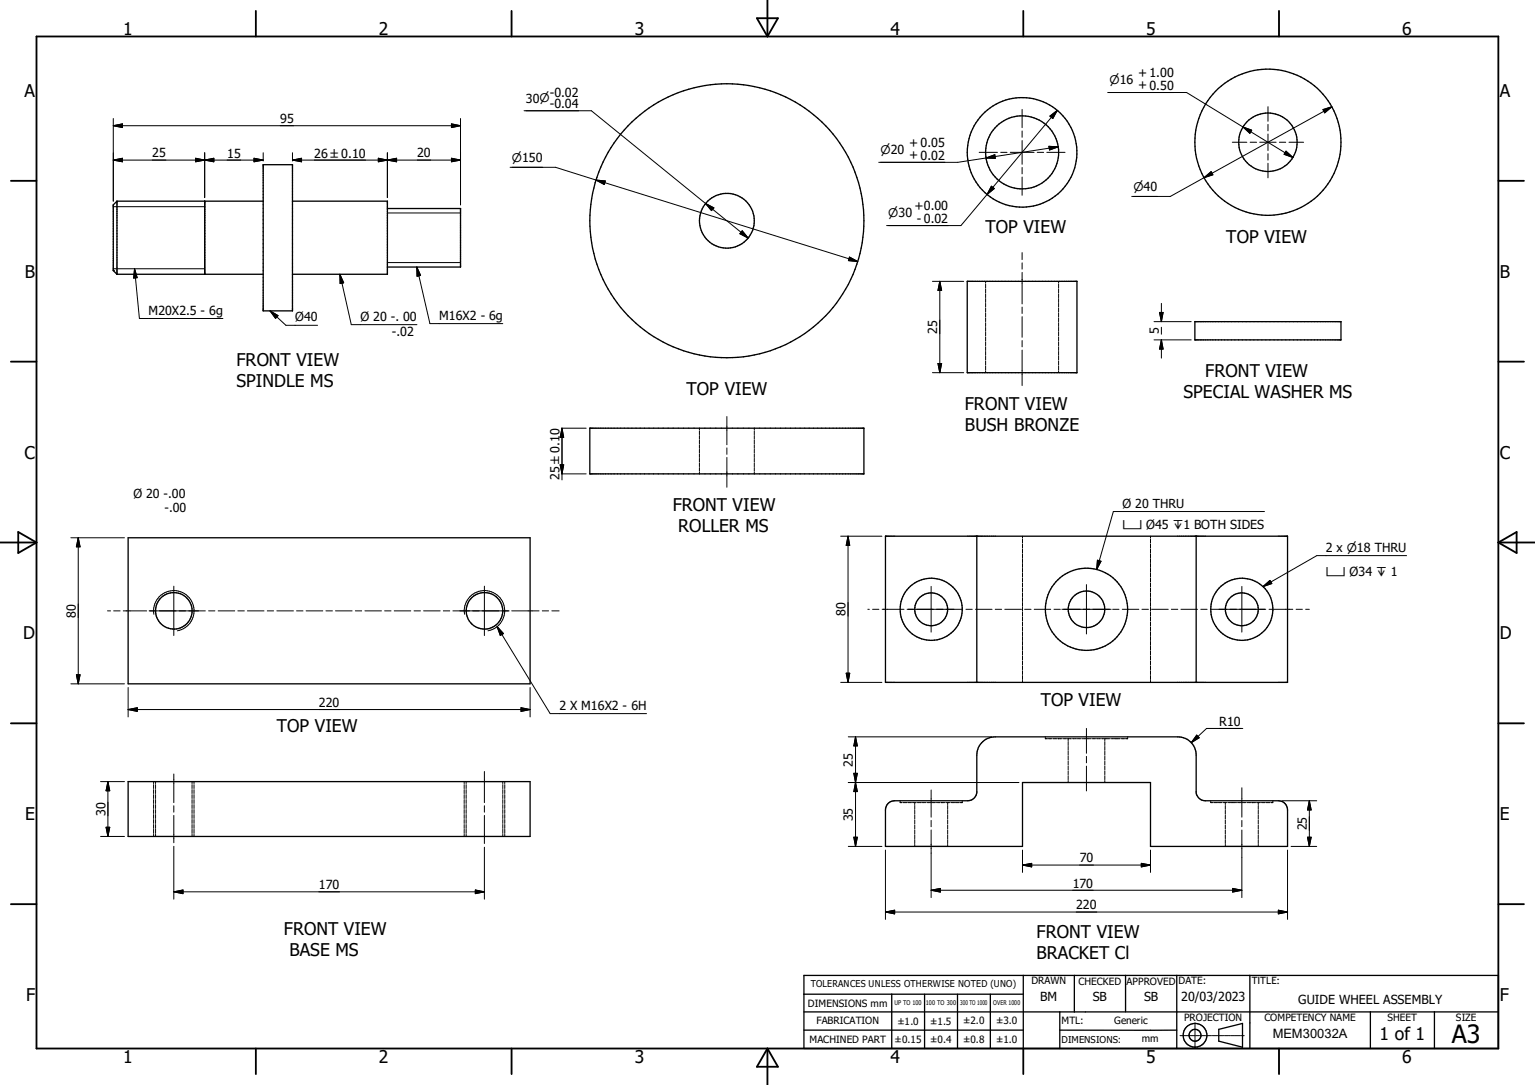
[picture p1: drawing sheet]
<svg xmlns="http://www.w3.org/2000/svg" width="297mm" height="210mm" viewBox="0 0 297 210" stroke-linecap="round" stroke-linejoin="round" font-family="sans-serif">
<g fill="none" stroke="#000" stroke-width=".25">
<path d="M22.6 38.9v14.2M22.6 38.9l-.7 .8v12.7M22.6 38.9h28.3M39.6 38.9v14.2M50.9 31.9h5.7v28.3h-5.7zM56.6 38.9h18.4v14.2h-18.4M21.9 52.4h.1M21.9 52.4l.7 .7M22.6 53.1h28.3M75 40.4h14.1v11.3h-14.1M187.2 54.5h21.2v17.6h-21.2zM231.2 62.3h28.3v3.5h-28.3z"/>
<path d="M114.1 82.9h53.1v8.8h-53.1zM24.8 104.1h77.8v28.3h-77.8zM171.3 103.8h77.8v28.3h-77.8zM189 103.8v28.3M231.4 103.8v28.3M24.8 151.3h77.8v10.6h-77.8zM171.8 155.6l.6-.5 .7-.1h14.2a1.8 1.8 0 0 0 1.7-1.5v-7.3a3.5 3.5 0 0 1 3.6-3.6h35.3a3.5 3.5 0 0 1 3.5 3.6v7.3a1.81 1.81 0 0 0 1.8 1.5h14.2a1.76 1.76 0 0 1 1.7 1.8v7h-26.5v-12.3h-24.8v12.3h-26.5v-7l.1-.5zM155.6 188.8h134.3v14.2h-134.3zM155.6 195.9h134.3M155.6 192.4h42.4M155.6 199.4h42.4M172.5 192.4v10.6"/>
<path d="M178.9 192.4v10.6M185.3 192.4v10.5M191.6 192.4v10.5M198 188.8v14.2M205.1 199.4h22.6M205.1 195.9v7.1M207.9 188.8v7.1M217.8 188.8v7M227.7 188.8v14.2M235.8 199.2l4.6-1.1v4.6l-4.6-1.2zM241.8 188.8v14.2M265.2 195.9v7.1"/>
<path d="M277.6 195.9v7.1"/>
<circle cx="197.8" cy="29.5" r="10.6"/>
<circle cx="197.8" cy="29.5" r="7.1"/>
<circle cx="245.3" cy="27.5" r="5.7"/>
<circle cx="245.3" cy="27.5" r="14.1"/>
<circle cx="140.6" cy="42.7" r="26.5"/>
<circle cx="140.6" cy="42.7" r="5.3"/>
<circle cx="33.6" cy="118.2" r="3.5"/>
<circle cx="93.7" cy="118.2" r="3.5"/>
<circle cx="180.2" cy="117.9" r="3.2"/>
<circle cx="180.2" cy="117.9" r="6"/>
<circle cx="210.2" cy="117.9" r="3.5"/>
<circle cx="210.2" cy="117.9" r="8"/>
<circle cx="240.3" cy="117.9" r="3.2"/>
<circle cx="240.3" cy="117.9" r="6"/>
<circle cx="231.2" cy="200.4" r="2.3"/>
<circle cx="231.2" cy="200.4" r="1.15"/>
</g>
<g fill="none" stroke="#000" stroke-width=".19">
<path d="M214.3 17.9h15.3l20.6 12.6M21.9 24.3h67.2M21.9 24.3l1.8-.3v.7zM21.9 31l1.8-.4v.7zM21.9 22.9v16M21.9 31h29M37.8 30.6l1.8 .4-1.8 .3zM39.6 29.6v8.7M39.6 31l1.8-.4v.7zM49.1 30.6l1.8 .4-1.8 .3zM50.9 29.6v1.6M56.6 31h32.5"/>
<path d="M56.6 31l1.7-.4v.7zM56.6 29.6v1.6M73.2 30.6l1.8 .4-1.8 .3zM75 29.6v8.7M75 31l1.7-.4v.7zM87.4 24l1.7 .3-1.7 .4zM87.4 30.6l1.7 .4-1.7 .3zM89.1 22.9v16.8M98.7 32.4h8.8l7.8 2.5M101.4 21.4h13l30.4 24.7M115.3 34.9l50.7 15.7M115.3 34.9l1.8 .1-.2 .7z"/>
<path d="M136.5 39.4l1.6 .8-.4 .6zM189.5 29.5h3.5M190.8 30.6l-5.5 .8h-15.3M190.8 30.6l1.7-.7 .1 .8zM191 37.6l-5.1 6.1h-14.3M191.8 36l.6 .5-1.4 1.1zM193.6 29.5h1.2M195.5 29.5h4.6M197.8 21.2v3.5M197.8 25.3v1.3M197.8 27.2v4.6M197.8 32.4v1.3"/>
<path d="M197.8 34.3v3.5M200.7 29.5h1.2M202.5 29.5h3.6M203 28.3l1.8 .1-1.7 .6zM203.2 22.5l1.4-1.1-.9 1.5zM204.6 21.4l-13.6 16.2M204.8 28.4l-14 2.2M233 34.4l1.3-1.2 .4 .6zM238.4 27.5h2.9M240.5 24.6l1.7 .6-.4 .6zM241.9 27.5h1.2M243.7 27.5h3.2"/>
<path d="M245.3 20.7v2.8M245.3 24.1v1.2M245.3 25.9v3.2M245.3 29.7v1.3M245.3 31.6v2.8M247.6 27.5h1.2M248.8 29.3l1.4 1.2-1.7-.6zM249.4 27.5h2.8M256 21.2l1.7-.5-1.4 1.1zM257.7 20.7l-31.3 17.3h-7.4M21.9 52h17.7M21.9 40h17.7"/>
<path d="M26 52l1 9.6h16.1M26 52l.5 1.7-.6 .1zM65.8 53.1l2.2 9.7h12.7M65.8 53.1l.7 1.6-.7 .2zM75 41.2h14.1M75 50.8h14.1M80.6 51.7l2.6 10.9h14.1M80.6 51.7l.8 1.6-.7 .2zM143.6 44.7l1.2 1.4-1.6-.9zM164.4 49.8l1.6 .8-1.8-.2zM180.4 54.5h6.1M181.8 54.5v17.6"/>
<path d="M181.8 54.5l.4 1.7h-.7zM190.7 54.5v.3M190.7 55v.8M190.7 55.9v.8M190.7 56.9v.7M190.7 57.8v.7M190.7 58.7v.8M190.7 59.7v.7M197.8 48.9v1.3M197.8 50.9v1.2M197.8 52.7v6.1M197.8 59.4v1.3"/>
<path d="M204.8 54.5v.3M204.8 55v.8M204.8 55.9v.8M204.8 56.9v.7M204.8 57.8v.7M204.8 58.7v.8M204.8 59.7v.7M224.7 58.7v3.6M52.2 60.2l3.1 2.8h6.1M52.2 60.2l1.6 .9-.5 .5zM180.4 72.1h6.1M181.5 70.4h.7l-.4 1.7z"/>
<path d="M190.7 60.6v.7M190.7 61.5v.8M190.7 62.5v.7M190.7 63.4v.7M190.7 64.3v.8M190.7 65.3v.7M190.7 66.2v.7M190.7 67.1v.7M190.7 68v.8M190.7 69v.7M190.7 69.9v.7M190.7 70.8v.8"/>
<path d="M190.7 71.8v.3M197.8 61.3v4M197.8 65.9v1.2M197.8 67.8v6.8M204.8 60.6v.7M204.8 61.5v.8M204.8 62.5v.7M204.8 63.4v.7M204.8 64.3v.8M204.8 65.3v.7M204.8 66.2v.7M204.8 67.1v.7"/>
<path d="M204.8 68v.8M204.8 69v.7M204.8 69.9v.7M204.8 70.8v.8M204.8 71.8v.3M223.3 65.8h7.2M223.3 62.3h7.2M224.4 60.5h.6l-.3 1.8zM224.7 63.3v1.4M224.7 65.8v3.5M224.7 65.8l.3 1.8h-.6zM108.4 90h.7l-.4 1.7z"/>
<path d="M108.6 91.7h4.8M108.6 82.9h4.8M108.7 82.9v10M108.7 82.9l.4 1.8h-.7zM135.3 82.9v.3M135.3 83.4v.7M135.3 84.3v.7M135.3 85.2v.7M135.3 86.1v.7M135.3 87v.7M135.3 87.8v.7M135.3 88.7v.7"/>
<path d="M135.3 89.6v.7M135.3 90.5v.7M135.3 91.4v.3M140.6 80.6v5.5M140.6 86.7v1.2M140.6 88.5v5.8M146 82.9v.3M146 83.4v.7M146 84.3v.7M146 85.2v.7M146 86.1v.7M146 87v.7"/>
<path d="M146 87.8v.7M146 88.7v.7M146 89.6v.7M146 90.5v.7M146 91.4v.3M244.7 99h-29.3l-3.2 11.2M13.7 104.1h10.4M15.1 104.1v28.3M15.1 104.1l.4 1.7h-.7zM20.8 118.2h.6M22 118.2h1.2M23.8 118.2h4.6"/>
<path d="M28.9 118.2h10.8M29.8 118.9a3.9 3.9 0 0 1 3.2-4.5 3.9 3.9 0 0 1 4.5 3.2 3.9 3.9 0 0 1-3.2 4.5M33.6 113.5v9.5M40.4 118.2h1.2M42.2 118.2h3.2M46 118.2h1.3M47.9 118.2h3.2M51.7 118.2h1.2M53.6 118.2h3.2M57.4 118.2h1.2M59.2 118.2h3.3M63.1 118.2h1.2"/>
<path d="M64.9 118.2h3.2M68.8 118.2h1.2M70.6 118.2h3.2M74.4 118.2h1.3M76.3 118.2h3.2M80.1 118.2h1.3M82 118.2h3.2M85.8 118.2h1.2M87.6 118.2h10.9M89.9 118.9a3.9 3.9 0 0 1 3.2-4.5 3.9 3.9 0 0 1 4.5 3.2 3.9 3.9 0 0 1-3.2 4.5M93.7 113.5v9.5M99 118.2h5.3"/>
<path d="M104.9 118.2h1.2M106.8 118.2h1.4M162.7 103.8h7.9M164.1 103.8v28.3M164.1 103.8l.3 1.8h-.7zM167.9 117.9h.3M168.8 117.9h1.3M170.7 117.9h4.2M175.5 117.9h10.8M180.2 113.5v8.9M186.9 117.9h1.2M188.8 117.9h3.2"/>
<path d="M192.6 117.9h1.2M194.4 117.9h3.2M197.8 103.8v.4M197.8 104.4v.7M197.8 105.3v.8M197.8 106.3v.7M197.8 107.2v.8M197.8 108.1v.8M197.8 109.1v.7M197.8 110v.8M197.8 111v.7M197.8 111.9v.8"/>
<path d="M197.8 112.9v.7M197.8 113.8v.7M197.8 114.7v.8M197.8 115.7v.7M197.8 116.6v.8M197.8 117.6v.7M197.8 118.5v.8M197.8 119.4v.8M198.3 117.9h1.2M200.1 117.9h3.2M203.9 117.9h1.3M205.5 117.9h9.5"/>
<path d="M210.2 113.2v9.5M212.3 108.4l.7 .2-.8 1.6zM215.3 117.9h1.2M217.2 117.9h3.2M221 117.9h1.2M222.6 103.8v.4M222.6 104.4v.7M222.6 105.3v.8M222.6 106.3v.7M222.6 107.2v.8M222.6 108.1v.8M222.6 109.1v.7"/>
<path d="M222.6 110v.8M222.6 111v.7M222.6 111.9v.8M222.6 112.9v.7M222.6 113.8v.7M222.6 114.7v.8M222.6 115.7v.7M222.6 116.6v.8M222.6 117.6v.7M222.6 118.5v.8M222.6 119.4v.8M222.8 117.9h3.2"/>
<path d="M226.7 117.9h1.2M228.5 117.9h3.2M232.3 117.9h1.3M234.2 117.9h10.7M240.3 113.5v8.9M244.4 113.5l1.3-1.1 .4 .6zM245.5 117.9h4.6M250.8 117.9h1.2M252.6 117.9h.7M272.2 107.5h-17.4l-10.4 6M13.7 132.4h10.4M14.8 130.6h.7l-.4 1.8z"/>
<path d="M24.8 137.3h77.8M24.8 137.3l1.8-.3v.7zM24.8 133.1v5.7M96.2 121.3l10.3 16.8h18.6M96.2 121.3l1.2 1.3-.6 .4zM100.8 137l1.8 .3-1.8 .4zM102.6 133.1v5.7M162.7 132.1h7.9M163.7 130.3h.7l-.3 1.8zM197.8 120.4v.7M197.8 121.3v.8M197.8 122.3v.7"/>
<path d="M197.8 123.2v.8M197.8 124.2v.7M197.8 125.1v.8M197.8 126v.8M197.8 127v.7M197.8 127.9v.8M197.8 128.9v.7M197.8 129.8v.8M197.8 130.8v.7M197.8 131.7v.4M222.6 120.4v.7M222.6 121.3v.8"/>
<path d="M222.6 122.3v.7M222.6 123.2v.8M222.6 124.2v.7M222.6 125.1v.8M222.6 126v.8M222.6 127v.7M222.6 127.9v.8M222.6 128.9v.7M222.6 129.8v.8M222.6 130.8v.7M222.6 131.7v.4M19.5 151.3h4.6"/>
<path d="M20.9 151.3v10.6M20.9 151.3l.3 1.8h-.7zM29.7 151.7v-.4h7.8v.4M29.7 151.9v.7M29.7 152.8v.8M29.7 153.8v.8M29.7 154.8v.7M29.7 155.7v.8M29.7 156.7v.8M29.7 157.7v.7M29.7 158.6v.8M29.7 159.6v.8"/>
<path d="M30.1 151.3v.4M30.1 151.9v.7M30.1 152.8v.8M30.1 153.8v.8M30.1 154.8v.7M30.1 155.7v.8M30.1 156.7v.8M30.1 157.7v.7M30.1 158.6v.8M30.1 159.6v.8M33.6 149.8v5.6M33.6 156v1.2"/>
<path d="M33.6 157.8v5.3M37.2 151.3v.4M37.2 151.9v.7M37.2 152.8v.8M37.2 153.8v.8M37.2 154.8v.7M37.2 155.7v.8M37.2 156.7v.8M37.2 157.7v.7M37.2 158.6v.8M37.2 159.6v.8M37.5 151.9v.7"/>
<path d="M37.5 152.8v.8M37.5 153.8v.8M37.5 154.8v.7M37.5 155.7v.8M37.5 156.7v.8M37.5 157.7v.7M37.5 158.6v.8M37.5 159.6v.8M89.8 151.3v.4M89.8 151.9v.7M89.8 152.8v.8M89.8 153.8v.8"/>
<path d="M89.8 154.8v.7M89.8 155.7v.8M89.8 156.7v.8M89.8 157.7v.7M89.8 158.6v.8M89.8 159.6v.8M90.2 151.7v-.4h7.1v.4M90.2 151.9v.7M90.2 152.8v.8M90.2 153.8v.8M90.2 154.8v.7M90.2 155.7v.8"/>
<path d="M90.2 156.7v.8M90.2 157.7v.7M90.2 158.6v.8M90.2 159.6v.8M93.7 149.3v6.1M93.7 156v1.2M93.7 157.8v5.5M97.3 151.9v.7M97.3 152.8v.8M97.3 153.8v.8M97.3 154.8v.7M97.3 155.7v.8"/>
<path d="M97.3 156.7v.8M97.3 157.7v.7M97.3 158.6v.8M97.3 159.6v.8M97.7 151.3v.4M97.7 151.9v.7M97.7 152.8v.8M97.7 153.8v.8M97.7 154.8v.7M97.7 155.7v.8M97.7 156.7v.8M97.7 157.7v.7"/>
<path d="M97.7 158.6v.8M97.7 159.6v.8M164.1 142.6h27.8M164.1 151.5h33M165.2 149.7h.7l-.4 1.8zM165.5 142.6v21.2M165.5 142.6l.4 1.8h-.7zM165.5 151.5l.4 1.7h-.7zM174.2 155.2v.2h.3M174.2 155v.1M174.7 155.4h.8M175.6 155.4h.8"/>
<path d="M176.6 155.4h.7M177 155.4v.3M177 155.9v.8M177 156.9v.7M177 157.8v.8M177 158.8v.7M177 159.7v.7M177.5 155.4h.7M178.4 155.4h.8M179.4 155.4h.7M180.2 152.9v5.3M180.2 158.8v1.2"/>
<path d="M180.3 155.4h.7M181.2 155.4h.7M182.1 155.4h.1M182.1 155.4h.8M183 155.4h.8M183.4 155.4v.3M183.4 155.9v.8M183.4 156.9v.7M183.4 157.8v.8M183.4 158.8v.7M183.4 159.7v.7M184 155.4h.7"/>
<path d="M184.9 155.4h.7M186.2 155.2v.2h-.4M186.2 155v.1M202.3 142.9v.1h.3M202.3 142.6v.1M202.8 143h.8M203.8 143h.7M204.7 143h.1M204.7 143h.8M205.6 143h.8M206.6 143h.1M206.6 143h.7"/>
<path d="M206.7 143v.4M206.7 143.5v.8M206.7 144.5v.7M206.7 145.4v.8M206.7 146.4v.7M206.7 147.3v.8M206.7 148.3v.7M206.7 149.2v.7M206.7 150.1v.8M206.7 151.1v.4M207.5 143h.8M208.4 143h.8"/>
<path d="M209.4 143h.7M210.2 141v4.8M210.2 146.4v1.3M210.2 148.3v4.8M210.3 143h.8M211.3 143h.7M212.2 143h.7M213.1 143h.8M213.8 143v.4M213.8 143.5v.8M213.8 144.5v.7M213.8 145.4v.8"/>
<path d="M213.8 146.4v.7M213.8 147.3v.8M213.8 148.3v.7M213.8 149.2v.7M213.8 150.1v.8M213.8 151.1v.4M213.9 143h.1M214.1 143h.7M215 143h.8M215.8 143h.1M215.9 143h.8M216.9 143h.7"/>
<path d="M218.2 142.9v.1h-.4M218.2 142.6v.1M231.6 142.3l.4 .5-1.5 .9zM234.3 155.2v.2h.4M234.3 155v.1M234.8 155.4h.8M235.7 155.4h.8M236.7 155.4h.7M237.1 155.4v.3M237.1 155.9v.8M237.1 156.9v.7M237.1 157.8v.8"/>
<path d="M237.1 158.8v.7M237.1 159.7v.7M237.6 155.4h.7M238.3 155.4h.1M238.5 155.4h.8M239.5 155.4h.7M240.3 152.5v5.7M240.3 158.8v1.2M240.4 155.4h.7M240.5 141h-7l-3 2.7M241.3 155.4h.7M242.2 155.4h.1"/>
<path d="M242.2 155.4h.8M243.1 155.4h.8M243.5 155.4v.3M243.5 155.9v.8M243.5 156.9v.7M243.5 157.8v.8M243.5 158.8v.7M243.5 159.7v.7M244.1 155.4h.7M245 155.4h.7M246.3 155.2v.2h-.4M246.3 155v.1"/>
<path d="M248.1 155h6.7M253.3 155v8.8M253.3 155l.4 1.8h-.7zM19.5 161.9h4.6M20.5 160.1h.7l-.3 1.8zM29.7 160.5v.8M29.7 161.5v.4h7.8v-.4M30.1 160.5v.8M30.1 161.5v.4M33.6 163.8v10.2M33.6 172.6h60.1M33.6 172.6l1.8-.3v.7z"/>
<path d="M37.2 160.5v.8M37.2 161.5v.4M37.5 160.5v.8M89.8 160.5v.8M89.8 161.5v.4M90.2 161.5v.4h7.1v-.4M90.2 160.5v.8M92 172.3l1.7 .3-1.7 .4zM93.7 164v10M97.3 160.5v.8M97.7 160.5v.8M97.7 161.5v.4"/>
<path d="M164.1 163.8h6.5M165.2 162.1h.7l-.4 1.7zM171.3 176.5h77.8M171.3 176.5l1.8-.3v.7zM171.3 164.5v13.5M177 163.5v.3h6.4v-.3M177 160.6v.8M177 161.6v.7M177 162.5v.8M180.2 160.7v13M180.2 172.3h60.1M180.2 172.3l1.7-.3v.7z"/>
<path d="M183.4 160.6v.8M183.4 161.6v.7M183.4 162.5v.8M197.8 164.5v4.4M197.8 167.4h24.8M197.8 167.4l1.8-.3v.7zM220.8 167.1l1.8 .3-1.8 .4zM222.6 164.5v4.4M237.1 163.5v.3h6.4v-.3M237.1 160.6v.8M237.1 161.6v.7M237.1 162.5v.8"/>
<path d="M238.5 172l1.8 .3-1.8 .4zM240.3 160.7v13M243.5 160.6v.8M243.5 161.6v.7M243.5 162.5v.8M247.4 176.2l1.7 .3-1.7 .4zM249.1 164.5v13.5M249.8 163.8h5M253 162.1h.7l-.4 1.7zM231.2 198v.4M231.2 198.5v.2M231.2 198.8v.9"/>
<path d="M231.2 199.8v.2M228.3 200.5h.4M228.8 200.5h.2M229.1 200.5h.7M229.9 200.5h.2M230.2 200.5h.8M231.1 200.5h.1M231.2 200.1v.8M231.2 201v.2M231.2 201.3v.8M231.2 202.2v.2M231.2 202.5v.5"/>
<path d="M231.3 200.5h.8M232.2 200.5h.2M232.5 200.5h.7M233.3 200.5h.2M233.6 200.5h.7M234.4 200.5h.2M234.7 200.5h.8M235.6 200.5h.2M235.8 200.5h.8M236.7 200.5h.2M237 200.5h.7M237.8 200.5h.2"/>
<path d="M238.1 200.5h.8M238.9 200.5h.2M239.2 200.5h.8M240.1 200.5h.2M240.4 200.5h.3"/>
</g>
<g fill="none" stroke="#000" stroke-width=".36">
<path d="M7.1 7.1h282.8v195.9h-282.8zM49.5 2.1v5M99 2.1v5M146.5 3.5h4l-2 3.6zM148.5 0v7.1M198 2.1v5M247.5 2.1v5M2.1 35h5M289.9 35h5M2.1 70h5M289.9 70h5M0 105h7.1"/>
<path d="M3.5 103l3.6 2-3.6 2zM289.9 105l3.6-2v4zM289.9 105h7.1M2.1 140h5M289.9 140h5M2.1 175h5M289.9 175h5M49.5 203v4.9M99 203v4.9M148.5 203l2 3.5h-4zM148.5 203v7M198 203v4.9"/>
<path d="M247.5 203v4.9"/>
</g>
<g fill="#000" stroke="#000" stroke-width=".19">
<path d="M21.9 24.3l1.8-.3v.7zM21.9 31l1.8-.4v.7zM37.8 30.6l1.8 .4-1.8 .3zM39.6 31l1.8-.4v.7zM49.1 30.6l1.8 .4-1.8 .3zM56.6 31l1.7-.4v.7zM73.2 30.6l1.8 .4-1.8 .3zM75 31l1.7-.4v.7zM87.4 24l1.7 .3-1.7 .4zM87.4 30.6l1.7 .4-1.7 .3zM115.3 34.9l1.8 .1-.2 .7zM191.8 36l.6 .5-1.4 1.1z"/>
<path d="M190.8 30.6l1.7-.7 .1 .8zM203 28.3l1.8 .1-1.7 .6zM203.2 22.5l1.4-1.1-.9 1.5zM233 34.4l1.3-1.2 .4 .6zM240.5 24.6l1.7 .6-.4 .6zM248.8 29.3l1.4 1.2-1.7-.6zM256 21.2l1.7-.5-1.4 1.1zM26 52l.5 1.7-.6 .1zM65.8 53.1l.7 1.6-.7 .2zM80.6 51.7l.8 1.6-.7 .2zM136.5 39.4l1.6 .8-.4 .6zM143.6 44.7l1.2 1.4-1.6-.9z"/>
<path d="M164.4 49.8l1.6 .8-1.8-.2zM181.8 54.5l.4 1.7h-.7zM52.2 60.2l1.6 .9-.5 .5zM181.5 70.4h.7l-.4 1.7zM224.4 60.5h.6l-.3 1.8zM224.7 65.8l.3 1.8h-.6zM108.4 90h.7l-.4 1.7zM108.7 82.9l.4 1.8h-.7zM15.1 104.1l.4 1.7h-.7zM164.1 103.8l.3 1.8h-.7zM212.3 108.4l.7 .2-.8 1.6zM244.4 113.5l1.3-1.1 .4 .6z"/>
<path d="M14.8 130.6h.7l-.4 1.8zM24.8 137.3l1.8-.3v.7zM96.2 121.3l1.2 1.3-.6 .4zM100.8 137l1.8 .3-1.8 .4zM163.7 130.3h.7l-.3 1.8zM20.9 151.3l.3 1.8h-.7zM165.2 149.7h.7l-.4 1.8zM165.5 142.6l.4 1.8h-.7zM165.5 151.5l.4 1.7h-.7zM231.6 142.3l.4 .5-1.5 .9zM253.3 155l.4 1.8h-.7zM20.5 160.1h.7l-.3 1.8z"/>
<path d="M33.6 172.6l1.8-.3v.7zM92 172.3l1.7 .3-1.7 .4zM165.2 162.1h.7l-.4 1.7zM171.3 176.5l1.8-.3v.7zM180.2 172.3l1.7-.3v.7zM197.8 167.4l1.8-.3v.7zM220.8 167.1l1.8 .3-1.8 .4zM238.5 172l1.8 .3-1.8 .4zM247.4 176.2l1.7 .3-1.7 .4zM253 162.1h.7l-.4 1.7z"/>
</g>
<text font-size="4.9" x="280.9" y="201.8">A3</text>
<g font-size="3.4">
<text x="23.8" y="6.8">1</text>
<text x="73.3" y="6.8">2</text>
<text x="122.9" y="6.8">3</text>
<text x="172.3" y="6.8">4</text>
<text x="221.8" y="6.8">5</text>
<text x="271.3" y="6.8">6</text>
<text x="4.7" y="18.8">A</text>
<text x="290.2" y="18.8">A</text>
<text x="190.7" y="45">TOP VIEW</text>
<text x="237.3" y="46.9">TOP VIEW</text>
<text x="4.8" y="53.8">B</text>
<text x="290.2" y="53.8">B</text>
<text x="45.8" y="70.8">FRONT VIEW</text>
<text x="45.8" y="74.9">SPINDLE MS</text>
<text x="132.8" y="76.4">TOP VIEW</text>
<text x="229" y="77">SPECIAL WASHER MS</text>
<text x="233.2" y="72.9">FRONT VIEW</text>
<text x="186.7" y="79.3">FRONT VIEW</text>
<text x="186.7" y="83.4">BUSH BRONZE</text>
<text x="4.7" y="88.8">C</text>
<text x="290.2" y="88.8">C</text>
<text x="130.2" y="98.8">FRONT VIEW</text>
<text x="131.2" y="103">ROLLER MS</text>
<text x="4.5" y="123.7">D</text>
<text x="290.2" y="123.7">D</text>
<text x="201.4" y="136.7">TOP VIEW</text>
<text x="53.6" y="141.6">TOP VIEW</text>
<text x="4.9" y="158.7">E</text>
<text x="290.2" y="158.7">E</text>
<text x="54.9" y="180.9">FRONT VIEW</text>
<text x="56" y="185">BASE MS</text>
<text x="200.6" y="181.5">FRONT VIEW</text>
<text x="200.6" y="185.6">BRACKET Cl</text>
<text x="5" y="193.7">F</text>
<text x="290.2" y="193.7">F</text>
<text x="267" y="201.4">1 of 1</text>
<text x="23.8" y="205.7">1</text>
<text x="73.3" y="205.7">2</text>
<text x="122.9" y="205.7">3</text>
<text x="172.3" y="205.7">4</text>
<text x="221.8" y="205.7">5</text>
<text x="271.3" y="205.7">6</text>
</g>
<text font-size="2.5" x="246.3" y="201">MEM30032A</text>
<g font-size="2.4">
<text x="220.2" y="17.2">+ 0.50</text>
<text x="220.2" y="14.9">+ 1.00</text>
<text x="54.2" y="23.8">95</text>
<text x="101.8" y="19.9">30n</text>
<text x="106.4" y="18.7">-0.02</text>
<text x="106.4" y="21">-0.04</text>
<text x="175.9" y="28.4">+ 0.05</text>
<text x="29.5" y="30.5">25</text>
<text x="43.9" y="30.5">15</text>
<text x="60.8" y="30.5">26 `0.10</text>
<text x="80.7" y="30.5">20</text>
<text x="175.9" y="30.8">+ 0.02</text>
<text x="177" y="40.6">+0.00</text>
<text x="177.4" y="43.1">- 0.02</text>
<text x="28.7" y="60.9">M20X2.5 - 6g</text>
<text x="57.1" y="62.2">Ø40</text>
<text x="69.8" y="62.1">Ø 20 -. 00</text>
<text x="75.8" y="65">-.02</text>
<text x="85" y="61.9">M16X2 - 6g</text>
<text x="181.4" y="64.6" transform="rotate(-90 181.4 64.6)">25</text>
<text x="224.2" y="64.7" transform="rotate(-90 224.2 64.7)">5</text>
<text x="108.2" y="92.9" transform="rotate(-90 108.2 92.9)">25 `0.10</text>
<text x="25.8" y="96.3">Ø 20 -.00</text>
<text x="31.8" y="99.2">-.00</text>
<text x="217.2" y="98.3">Ø 20 THRU</text>
<text x="256.5" y="106.8">2 x n18 THRU</text>
<text x="14.6" y="119.6" transform="rotate(-90 14.6 119.6)">80</text>
<text x="163.6" y="119.3" transform="rotate(-90 163.6 119.3)">80</text>
<text x="61.7" y="136.8">220</text>
<text x="108.2" y="137.4">2 X M16X2 - 6H</text>
<text x="235.9" y="140.5">R10</text>
<text x="165" y="148.4" transform="rotate(-90 165 148.4)">25</text>
<text x="20.4" y="157.9" transform="rotate(-90 20.4 157.9)">30</text>
<text x="165" y="159" transform="rotate(-90 165 159)">35</text>
<text x="252.9" y="160.7" transform="rotate(-90 252.9 160.7)">25</text>
<text x="208.9" y="166.9">70</text>
<text x="61.7" y="172.1">170</text>
<text x="207.6" y="171.8">170</text>
<text x="208.2" y="176">220</text>
<text x="201.3" y="193.8">BM</text>
<text x="211.5" y="193.8">SB</text>
<text x="221.4" y="193.8">SB</text>
<text x="228.5" y="193.7">20/03/2023</text>
<text x="251.2" y="194.3">GUIDE WHEEL ASSEMBLY</text>
</g>
<g font-size="2.3">
<text x="214.7" y="16.3">n16</text>
<text x="170.4" y="29.8">n20</text>
<text x="99.1" y="31.3">n150</text>
<text x="171.9" y="42">n30</text>
<text x="219.3" y="36.9">n40</text>
<text x="217.2" y="102.4">v Ø45 x1 BOTH SIDES</text>
<text x="256.5" y="111.5">v Ø34 x 1</text>
</g>
<g font-size="1.9">
<text x="199.6" y="190.5">DRAWN</text>
<text x="208.7" y="190.6">CHECKED</text>
<text x="218" y="190.6">APPROVED</text>
<text x="228" y="190.5">DATE:</text>
<text x="242.2" y="190.5">TITLE:</text>
<text x="156.3" y="194.9">DIMENSIONS mm</text>
<text x="229.1" y="197.7">PROJECTION</text>
<text x="244.6" y="197.7">COMPETENCY NAME</text>
<text x="268.5" y="197.7">SHEET</text>
<text x="281.7" y="197.7">SIZE</text>
<text x="156.6" y="201.8">MACHINED PART</text>
<text x="158" y="198.3">FABRICATION</text>
<text x="173.1" y="201.8">±0.15</text>
<text x="173.7" y="198.3">±1.0</text>
<text x="180" y="198.3">±1.5</text>
<text x="180" y="201.8">±0.4</text>
<text x="186.4" y="201.8">±0.8</text>
<text x="186.4" y="198.3">±2.0</text>
<text x="192.7" y="201.8">±1.0</text>
<text x="192.7" y="198.3">±3.0</text>
<text x="205.4" y="198.3">MTL:</text>
<text x="215.6" y="198.3">Generic</text>
<text x="220.9" y="201.7">mm</text>
</g>
<g font-size="1.8">
<text x="156.9" y="191.1">TOLERANCES UNLESS OTHERWISE NOTED (UNO)</text>
<text x="205.4" y="201.8">DIMENSIONS:</text>
</g>
<g font-size="1.3">
<text x="173.1" y="194.6">UP TO 100</text>
<text x="179.1" y="194.6">100 TO 300</text>
<text x="185.8" y="194.6">300 TO 1000</text>
<text x="192.2" y="194.6">OVER 1000</text>
</g>
</svg>
